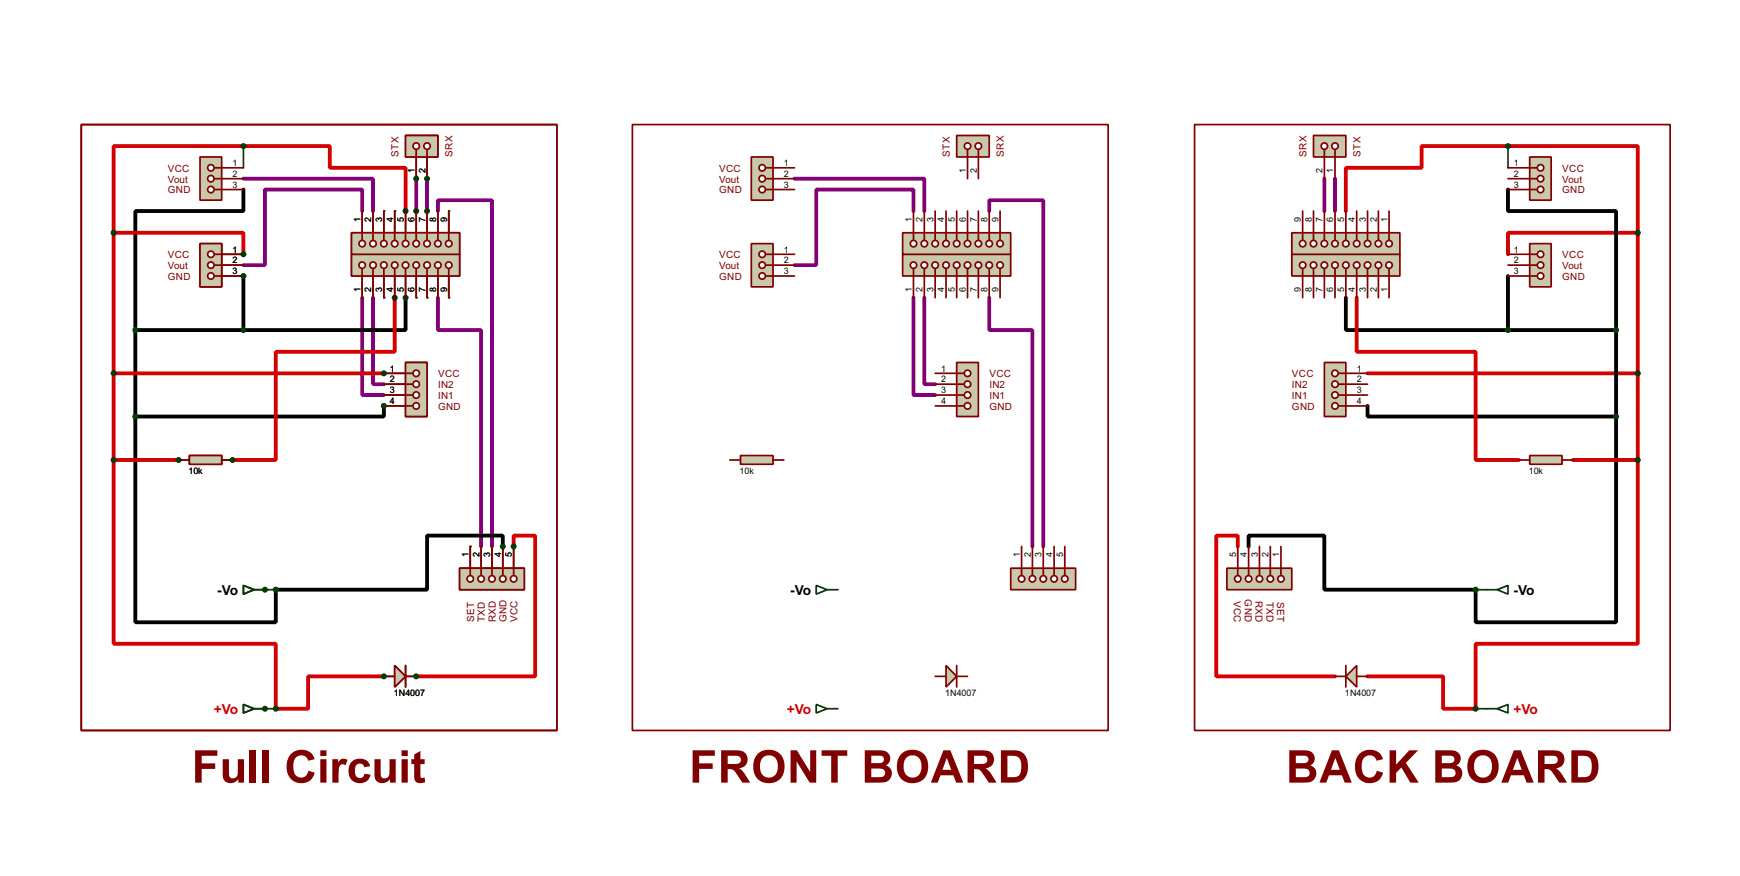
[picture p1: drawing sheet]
<svg xmlns="http://www.w3.org/2000/svg" width="409mm" height="206mm" viewBox="0 0 409 206" stroke-linecap="round" stroke-linejoin="round" font-family="sans-serif">
<g fill="none" stroke="#800080" stroke-width=".9">
<path d="M85.1 49.6v-5.1h-22.8v17.8h-5.1M102.9 49.6v-2.6h12.7v81.3M186.7 42h30.5v7.6M214.7 49.6v-5.1h-22.9v17.8h-5.1M232.5 49.6v-2.6h12.7v81.3M311.2 42v7.6M313.7 42v7.6M85.1 69.9v22.9h5.1M87.7 69.9v20.3h2.5M102.9 69.9v7.6h10.2v50.8M214.7 69.9v22.9h5.1M217.2 69.9v20.3h2.6"/>
<path d="M232.5 69.9v7.6h10.1v50.8"/>
</g>
<path d="M57.2 34.3h-30.5v116.9h38.1v15.2M316.3 49.6v-10.2h17.8v-5.1h50.8v20.4M384.9 54.7h-30.5v5M384.9 54.7v53.3M318.8 69.9v12.7h28v25.4h10.1M321.4 87.7h63.5M369.6 108h15.3M384.9 108v43.2h-38.1v15.2h-7.7v-7.6h-17.7M290.9 128.3v-2.5h-5.1v33h27.9" fill="none" stroke="#d50000" stroke-width=".9"/>
<path d="M57.2 34.3v5.1M354.4 34.3v5.1M346.8 138.5h2.5M346.8 166.4h2.5" fill="none" stroke="#004000" stroke-width=".4"/>
<path d="M57.2 44.5v5.1h-25.4v27.9M354.4 44.5v5.1h25.4v27.9M31.8 77.5v68.6h33v-7.6M31.8 77.5h25.4M316.3 69.9v7.6h38.1M354.4 64.8v12.7M354.4 77.5h25.4M379.8 77.5v20.3M321.4 95.3v2.5h58.4M379.8 97.8v48.3h-33v-7.6h-35.6v-12.7h-17.8v2.5" fill="none" stroke="#000" stroke-width=".9"/>
<g fill="#004000">
<circle cx="97.8" cy="42" r=".2"/>
<circle cx="100.4" cy="42" r=".2"/>
<circle cx="92.8" cy="69.9" r=".2"/>
<circle cx="95.3" cy="69.9" r=".2"/>
</g>
<path d="M95.3 69.9v7.6h-38.1" fill="none" stroke="#000" stroke-width=".9"/>
<g fill="#004000">
<circle cx="90.2" cy="69.9" r=".2"/>
<circle cx="92.8" cy="69.9" r=".2"/>
<circle cx="95.3" cy="69.9" r=".2"/>
<circle cx="97.8" cy="69.9" r=".2"/>
<circle cx="100.4" cy="69.9" r=".2"/>
<circle cx="105.5" cy="69.9" r=".2"/>
<circle cx="95.3" cy="49.6" r=".2"/>
</g>
<path d="M57.2 34.3h20.3v5.1h17.8v10.2" fill="none" stroke="#d50000" stroke-width=".9"/>
<circle cx="97.8" cy="49.6" r=".2" fill="#004000"/>
<path d="M97.8 42v7.6" fill="none" stroke="#800080" stroke-width=".9"/>
<circle cx="100.4" cy="49.6" r=".2" fill="#004000"/>
<path d="M57.2 42h30.5v7.6M100.4 42v7.6" fill="none" stroke="#800080" stroke-width=".9"/>
<g fill="#004000">
<circle cx="90.2" cy="49.6" r=".2"/>
<circle cx="92.8" cy="49.6" r=".2"/>
<circle cx="95.3" cy="49.6" r=".2"/>
<circle cx="97.8" cy="49.6" r=".2"/>
<circle cx="100.4" cy="49.6" r=".2"/>
<circle cx="105.5" cy="49.6" r=".2"/>
<circle cx="57.2" cy="59.7" r=".2"/>
</g>
<path d="M26.7 54.7h30.5v5" fill="none" stroke="#d50000" stroke-width=".9"/>
<g fill="#004000">
<circle cx="57.2" cy="59.7" r=".2"/>
<circle cx="57.2" cy="64.8" r=".2"/>
</g>
<path d="M57.2 64.8v12.7" fill="none" stroke="#000" stroke-width=".9"/>
<g fill="#004000">
<circle cx="57.2" cy="64.8" r=".2"/>
<circle cx="90.2" cy="87.7" r=".2"/>
</g>
<path d="M26.7 87.7h63.5" fill="none" stroke="#d50000" stroke-width=".9"/>
<g fill="#004000">
<circle cx="90.2" cy="87.7" r=".2"/>
<circle cx="90.2" cy="95.3" r=".2"/>
</g>
<path d="M90.2 95.3v2.5h-58.4" fill="none" stroke="#000" stroke-width=".9"/>
<g fill="#004000">
<circle cx="90.2" cy="95.3" r=".2"/>
<circle cx="110.5" cy="128.3" r=".2"/>
<circle cx="118.2" cy="128.3" r=".2"/>
</g>
<path d="M118.2 128.3v-2.5h-17.8v12.7h-35.6" fill="none" stroke="#000" stroke-width=".9"/>
<g fill="#004000">
<circle cx="118.2" cy="128.3" r=".2"/>
<circle cx="120.7" cy="128.3" r=".2"/>
<circle cx="62.3" cy="138.5" r=".2"/>
</g>
<path d="M62.3 138.5h2.5" fill="none" stroke="#004000" stroke-width=".4"/>
<g fill="#004000">
<circle cx="62.3" cy="138.5" r=".2"/>
<circle cx="62.3" cy="166.4" r=".2"/>
</g>
<path d="M62.3 166.4h2.5" fill="none" stroke="#004000" stroke-width=".4"/>
<g fill="#004000">
<circle cx="62.3" cy="166.4" r=".2"/>
<circle cx="90.2" cy="158.8" r=".2"/>
</g>
<path d="M90.2 158.8h-17.8v7.6h-7.6" fill="none" stroke="#d50000" stroke-width=".9"/>
<g fill="#004000">
<circle cx="90.2" cy="158.8" r=".2"/>
<circle cx="97.8" cy="158.8" r=".2"/>
</g>
<path d="M120.7 128.3v-2.5h5.1v33h-28" fill="none" stroke="#d50000" stroke-width=".9"/>
<g fill="#004000">
<circle cx="97.8" cy="158.8" r=".2"/>
<circle cx="42" cy="108" r=".2"/>
</g>
<path d="M26.7 108h15.3" fill="none" stroke="#d50000" stroke-width=".9"/>
<g fill="#004000">
<circle cx="42" cy="108" r=".2"/>
<circle cx="54.7" cy="108" r=".2"/>
</g>
<path d="M92.8 69.9v12.7h-28v25.4h-10.1" fill="none" stroke="#d50000" stroke-width=".9"/>
<circle cx="54.7" cy="108" r=".2" fill="#004000"/>
<path d="M280.7 29.3h111.8v142.2h-111.8z" fill="none" stroke="#800000" stroke-width=".4"/>
<path d="M308.7 31.8h7.6v5.1h-7.6z" fill="#c8c8aa" stroke="#800000" stroke-width=".4"/>
<path d="M313.7 35.1v1.8" fill="none" stroke="#800000" stroke-width=".4"/>
<circle cx="313.7" cy="34.3" r=".75" fill="#feffff" stroke="#800000" stroke-width=".4"/>
<path d="M311.2 35.1v1.8" fill="none" stroke="#800000" stroke-width=".4"/>
<circle cx="311.2" cy="34.3" r=".75" fill="#feffff" stroke="#800000" stroke-width=".4"/>
<path d="M311.2 36.9v5.1M313.7 36.9v5.1" fill="none" stroke="#800000" stroke-width=".4"/>
<path d="M303.6 59.7h25.4v5.1h-25.4z" fill="#c8c8aa" stroke="#800000" stroke-width=".4"/>
<path d="M326.4 63v1.8" fill="none" stroke="#800000" stroke-width=".4"/>
<circle cx="326.4" cy="62.3" r=".75" fill="#feffff" stroke="#800000" stroke-width=".4"/>
<path d="M323.9 63v1.8" fill="none" stroke="#800000" stroke-width=".4"/>
<circle cx="323.9" cy="62.3" r=".75" fill="#feffff" stroke="#800000" stroke-width=".4"/>
<path d="M321.4 63v1.8" fill="none" stroke="#800000" stroke-width=".4"/>
<circle cx="321.3" cy="62.3" r=".75" fill="#feffff" stroke="#800000" stroke-width=".4"/>
<path d="M318.8 63v1.8" fill="none" stroke="#800000" stroke-width=".4"/>
<circle cx="318.8" cy="62.3" r=".75" fill="#feffff" stroke="#800000" stroke-width=".4"/>
<path d="M316.3 63v1.8" fill="none" stroke="#800000" stroke-width=".4"/>
<circle cx="316.2" cy="62.3" r=".75" fill="#feffff" stroke="#800000" stroke-width=".4"/>
<path d="M313.7 63v1.8" fill="none" stroke="#800000" stroke-width=".4"/>
<circle cx="313.7" cy="62.3" r=".75" fill="#feffff" stroke="#800000" stroke-width=".4"/>
<path d="M311.2 63v1.8" fill="none" stroke="#800000" stroke-width=".4"/>
<circle cx="311.2" cy="62.3" r=".75" fill="#feffff" stroke="#800000" stroke-width=".4"/>
<path d="M308.7 63v1.8" fill="none" stroke="#800000" stroke-width=".4"/>
<circle cx="308.6" cy="62.3" r=".75" fill="#feffff" stroke="#800000" stroke-width=".4"/>
<path d="M306.1 63v1.8" fill="none" stroke="#800000" stroke-width=".4"/>
<circle cx="306.1" cy="62.3" r=".75" fill="#feffff" stroke="#800000" stroke-width=".4"/>
<path d="M306.1 64.8v5.1M308.7 64.8v5.1M311.2 64.8v5.1M313.7 64.8v5.1M316.3 64.8v5.1M318.8 64.8v5.1M321.4 64.8v5.1M323.9 64.8v5.1M326.4 64.8v5.1" fill="none" stroke="#800000" stroke-width=".4"/>
<path d="M303.6 54.7h25.4v5h-25.4z" fill="#c8c8aa" stroke="#800000" stroke-width=".4"/>
<path d="M326.4 54.7v1.7" fill="none" stroke="#800000" stroke-width=".4"/>
<circle cx="326.4" cy="57.2" r=".75" fill="#feffff" stroke="#800000" stroke-width=".4"/>
<path d="M323.9 54.7v1.7" fill="none" stroke="#800000" stroke-width=".4"/>
<circle cx="323.9" cy="57.2" r=".75" fill="#feffff" stroke="#800000" stroke-width=".4"/>
<path d="M321.4 54.7v1.7" fill="none" stroke="#800000" stroke-width=".4"/>
<circle cx="321.3" cy="57.2" r=".75" fill="#feffff" stroke="#800000" stroke-width=".4"/>
<path d="M318.8 54.7v1.7" fill="none" stroke="#800000" stroke-width=".4"/>
<circle cx="318.8" cy="57.2" r=".75" fill="#feffff" stroke="#800000" stroke-width=".4"/>
<path d="M316.3 54.7v1.7" fill="none" stroke="#800000" stroke-width=".4"/>
<circle cx="316.2" cy="57.2" r=".75" fill="#feffff" stroke="#800000" stroke-width=".4"/>
<path d="M313.7 54.7v1.7" fill="none" stroke="#800000" stroke-width=".4"/>
<circle cx="313.7" cy="57.2" r=".75" fill="#feffff" stroke="#800000" stroke-width=".4"/>
<path d="M311.2 54.7v1.7" fill="none" stroke="#800000" stroke-width=".4"/>
<circle cx="311.2" cy="57.2" r=".75" fill="#feffff" stroke="#800000" stroke-width=".4"/>
<path d="M308.7 54.7v1.7" fill="none" stroke="#800000" stroke-width=".4"/>
<circle cx="308.6" cy="57.2" r=".75" fill="#feffff" stroke="#800000" stroke-width=".4"/>
<path d="M306.1 54.7v1.7" fill="none" stroke="#800000" stroke-width=".4"/>
<circle cx="306.1" cy="57.2" r=".75" fill="#feffff" stroke="#800000" stroke-width=".4"/>
<path d="M306.1 49.6v5.1M308.7 49.6v5.1M311.2 49.6v5.1M313.7 49.6v5.1M316.3 49.6v5.1M318.8 49.6v5.1M321.4 49.6v5.1M323.9 49.6v5.1M326.4 49.6v5.1" fill="none" stroke="#800000" stroke-width=".4"/>
<path d="M359.5 57.2h5v10.2h-5z" fill="#c8c8aa" stroke="#800000" stroke-width=".4"/>
<path d="M359.5 59.7h1.7" fill="none" stroke="#800000" stroke-width=".4"/>
<circle cx="362" cy="59.7" r=".75" fill="#feffff" stroke="#800000" stroke-width=".4"/>
<path d="M359.5 62.3h1.7" fill="none" stroke="#800000" stroke-width=".4"/>
<circle cx="362" cy="62.3" r=".75" fill="#feffff" stroke="#800000" stroke-width=".4"/>
<path d="M359.5 64.8h1.7" fill="none" stroke="#800000" stroke-width=".4"/>
<circle cx="362" cy="64.8" r=".75" fill="#feffff" stroke="#800000" stroke-width=".4"/>
<path d="M354.4 59.7h5.1M354.4 62.3h5.1M354.4 64.8h5.1" fill="none" stroke="#800000" stroke-width=".4"/>
<path d="M311.2 85.1h5.1v12.7h-5.1z" fill="#c8c8aa" stroke="#800000" stroke-width=".4"/>
<path d="M314.5 87.7h1.8" fill="none" stroke="#800000" stroke-width=".4"/>
<circle cx="313.7" cy="87.7" r=".75" fill="#feffff" stroke="#800000" stroke-width=".4"/>
<path d="M314.5 90.2h1.8" fill="none" stroke="#800000" stroke-width=".4"/>
<circle cx="313.7" cy="90.2" r=".75" fill="#feffff" stroke="#800000" stroke-width=".4"/>
<path d="M314.5 92.8h1.8" fill="none" stroke="#800000" stroke-width=".4"/>
<circle cx="313.7" cy="92.8" r=".75" fill="#feffff" stroke="#800000" stroke-width=".4"/>
<path d="M314.5 95.3h1.8" fill="none" stroke="#800000" stroke-width=".4"/>
<circle cx="313.7" cy="95.3" r=".75" fill="#feffff" stroke="#800000" stroke-width=".4"/>
<path d="M316.3 87.7h5.1M316.3 90.2h5.1M316.3 92.8h5.1M316.3 95.3h5.1" fill="none" stroke="#800000" stroke-width=".4"/>
<path d="M288.3 133.4h15.3v5.1h-15.3z" fill="#c8c8aa" stroke="#800000" stroke-width=".4"/>
<path d="M301 133.4v1.8" fill="none" stroke="#800000" stroke-width=".4"/>
<circle cx="301" cy="135.9" r=".75" fill="#feffff" stroke="#800000" stroke-width=".4"/>
<path d="M298.5 133.4v1.8" fill="none" stroke="#800000" stroke-width=".4"/>
<circle cx="298.5" cy="135.9" r=".75" fill="#feffff" stroke="#800000" stroke-width=".4"/>
<path d="M296 133.4v1.8" fill="none" stroke="#800000" stroke-width=".4"/>
<circle cx="295.9" cy="135.9" r=".75" fill="#feffff" stroke="#800000" stroke-width=".4"/>
<path d="M293.4 133.4v1.8" fill="none" stroke="#800000" stroke-width=".4"/>
<circle cx="293.4" cy="135.9" r=".75" fill="#feffff" stroke="#800000" stroke-width=".4"/>
<path d="M290.9 133.4v1.8" fill="none" stroke="#800000" stroke-width=".4"/>
<circle cx="290.8" cy="135.9" r=".75" fill="#feffff" stroke="#800000" stroke-width=".4"/>
<path d="M290.9 128.3v5.1M293.4 128.3v5.1M296 128.3v5.1M298.5 128.3v5.1M301 128.3v5.1" fill="none" stroke="#800000" stroke-width=".4"/>
<path d="M359.5 36.9h5v10.1h-5z" fill="#c8c8aa" stroke="#800000" stroke-width=".4"/>
<path d="M359.5 39.4h1.7" fill="none" stroke="#800000" stroke-width=".4"/>
<circle cx="362" cy="39.4" r=".75" fill="#feffff" stroke="#800000" stroke-width=".4"/>
<path d="M359.5 42h1.7" fill="none" stroke="#800000" stroke-width=".4"/>
<circle cx="362" cy="42" r=".75" fill="#feffff" stroke="#800000" stroke-width=".4"/>
<path d="M359.5 44.5h1.7" fill="none" stroke="#800000" stroke-width=".4"/>
<circle cx="362" cy="44.5" r=".75" fill="#feffff" stroke="#800000" stroke-width=".4"/>
<path d="M354.4 39.4h5.1M354.4 42h5.1M354.4 44.5h5.1" fill="none" stroke="#800000" stroke-width=".4"/>
<path d="M349.3 138.5h2.5M351.8 138.5l2.6-1v2zM349.3 166.4h2.5M351.8 166.4l2.6-1v2z" fill="none" stroke="#004000" stroke-width=".4"/>
<path d="M318.8 156.3v5l-2.5-2.5z" fill="#c8c8aa" stroke="#800000" stroke-width=".4"/>
<path d="M148.6 29.3h111.8v142.2h-111.8zM313.7 158.8h2.6M316.3 156.3v5M318.8 158.8h2.6" fill="none" stroke="#800000" stroke-width=".4"/>
<g fill="#004000" stroke="#004000" stroke-width=".4">
<circle cx="346.7" cy="138.5" r=".5"/>
<circle cx="346.7" cy="166.4" r=".5"/>
<circle cx="384.8" cy="54.7" r=".5"/>
<circle cx="379.7" cy="77.5" r=".5"/>
<circle cx="354.3" cy="34.3" r=".5"/>
<circle cx="354.3" cy="77.5" r=".5"/>
<circle cx="384.8" cy="87.7" r=".5"/>
<circle cx="379.7" cy="97.8" r=".5"/>
</g>
<path d="M224.8 31.8h7.7v5.1h-7.7z" fill="#c8c8aa" stroke="#800000" stroke-width=".4"/>
<path d="M227.4 35.1v1.8" fill="none" stroke="#800000" stroke-width=".4"/>
<circle cx="227.3" cy="34.3" r=".75" fill="#feffff" stroke="#800000" stroke-width=".4"/>
<path d="M229.9 35.1v1.8" fill="none" stroke="#800000" stroke-width=".4"/>
<circle cx="229.9" cy="34.3" r=".75" fill="#feffff" stroke="#800000" stroke-width=".4"/>
<path d="M227.4 36.9v5.1M229.9 36.9v5.1" fill="none" stroke="#800000" stroke-width=".4"/>
<path d="M212.1 59.7h25.4v5.1h-25.4z" fill="#c8c8aa" stroke="#800000" stroke-width=".4"/>
<path d="M214.7 63v1.8" fill="none" stroke="#800000" stroke-width=".4"/>
<circle cx="214.6" cy="62.3" r=".75" fill="#feffff" stroke="#800000" stroke-width=".4"/>
<path d="M217.2 63v1.8" fill="none" stroke="#800000" stroke-width=".4"/>
<circle cx="217.2" cy="62.3" r=".75" fill="#feffff" stroke="#800000" stroke-width=".4"/>
<path d="M219.8 63v1.8" fill="none" stroke="#800000" stroke-width=".4"/>
<circle cx="219.7" cy="62.3" r=".75" fill="#feffff" stroke="#800000" stroke-width=".4"/>
<path d="M222.3 63v1.8" fill="none" stroke="#800000" stroke-width=".4"/>
<circle cx="222.3" cy="62.3" r=".75" fill="#feffff" stroke="#800000" stroke-width=".4"/>
<path d="M224.8 63v1.8" fill="none" stroke="#800000" stroke-width=".4"/>
<circle cx="224.8" cy="62.3" r=".75" fill="#feffff" stroke="#800000" stroke-width=".4"/>
<path d="M227.4 63v1.8" fill="none" stroke="#800000" stroke-width=".4"/>
<circle cx="227.3" cy="62.3" r=".75" fill="#feffff" stroke="#800000" stroke-width=".4"/>
<path d="M229.9 63v1.8" fill="none" stroke="#800000" stroke-width=".4"/>
<circle cx="229.9" cy="62.3" r=".75" fill="#feffff" stroke="#800000" stroke-width=".4"/>
<path d="M232.5 63v1.8" fill="none" stroke="#800000" stroke-width=".4"/>
<circle cx="232.4" cy="62.3" r=".75" fill="#feffff" stroke="#800000" stroke-width=".4"/>
<path d="M235 63v1.8" fill="none" stroke="#800000" stroke-width=".4"/>
<circle cx="235" cy="62.3" r=".75" fill="#feffff" stroke="#800000" stroke-width=".4"/>
<path d="M214.7 64.8v5.1M217.2 64.8v5.1M219.8 64.8v5.1M222.3 64.8v5.1M224.8 64.8v5.1M227.4 64.8v5.1M229.9 64.8v5.1M232.5 64.8v5.1M235 64.8v5.1" fill="none" stroke="#800000" stroke-width=".4"/>
<path d="M212.1 54.7h25.4v5h-25.4z" fill="#c8c8aa" stroke="#800000" stroke-width=".4"/>
<path d="M214.7 54.7v1.7" fill="none" stroke="#800000" stroke-width=".4"/>
<circle cx="214.6" cy="57.2" r=".75" fill="#feffff" stroke="#800000" stroke-width=".4"/>
<path d="M217.2 54.7v1.7" fill="none" stroke="#800000" stroke-width=".4"/>
<circle cx="217.2" cy="57.2" r=".75" fill="#feffff" stroke="#800000" stroke-width=".4"/>
<path d="M219.8 54.7v1.7" fill="none" stroke="#800000" stroke-width=".4"/>
<circle cx="219.7" cy="57.2" r=".75" fill="#feffff" stroke="#800000" stroke-width=".4"/>
<path d="M222.3 54.7v1.7" fill="none" stroke="#800000" stroke-width=".4"/>
<circle cx="222.3" cy="57.2" r=".75" fill="#feffff" stroke="#800000" stroke-width=".4"/>
<path d="M224.8 54.7v1.7" fill="none" stroke="#800000" stroke-width=".4"/>
<circle cx="224.8" cy="57.2" r=".75" fill="#feffff" stroke="#800000" stroke-width=".4"/>
<path d="M227.4 54.7v1.7" fill="none" stroke="#800000" stroke-width=".4"/>
<circle cx="227.3" cy="57.2" r=".75" fill="#feffff" stroke="#800000" stroke-width=".4"/>
<path d="M229.9 54.7v1.7" fill="none" stroke="#800000" stroke-width=".4"/>
<circle cx="229.9" cy="57.2" r=".75" fill="#feffff" stroke="#800000" stroke-width=".4"/>
<path d="M232.5 54.7v1.7" fill="none" stroke="#800000" stroke-width=".4"/>
<circle cx="232.4" cy="57.2" r=".75" fill="#feffff" stroke="#800000" stroke-width=".4"/>
<path d="M235 54.7v1.7" fill="none" stroke="#800000" stroke-width=".4"/>
<circle cx="235" cy="57.2" r=".75" fill="#feffff" stroke="#800000" stroke-width=".4"/>
<path d="M214.7 49.6v5.1M217.2 49.6v5.1M219.8 49.6v5.1M222.3 49.6v5.1M224.8 49.6v5.1M227.4 49.6v5.1M229.9 49.6v5.1M232.5 49.6v5.1M235 49.6v5.1" fill="none" stroke="#800000" stroke-width=".4"/>
<path d="M176.6 57.2h5.1v10.2h-5.1z" fill="#c8c8aa" stroke="#800000" stroke-width=".4"/>
<path d="M179.9 59.7h1.8" fill="none" stroke="#800000" stroke-width=".4"/>
<circle cx="179.1" cy="59.7" r=".75" fill="#feffff" stroke="#800000" stroke-width=".4"/>
<path d="M179.9 62.3h1.8" fill="none" stroke="#800000" stroke-width=".4"/>
<circle cx="179.1" cy="62.3" r=".75" fill="#feffff" stroke="#800000" stroke-width=".4"/>
<path d="M179.9 64.8h1.8" fill="none" stroke="#800000" stroke-width=".4"/>
<circle cx="179.1" cy="64.8" r=".75" fill="#feffff" stroke="#800000" stroke-width=".4"/>
<path d="M181.7 59.7h5M181.7 62.3h5M181.7 64.8h5" fill="none" stroke="#800000" stroke-width=".4"/>
<path d="M224.8 85.1h5.1v12.7h-5.1z" fill="#c8c8aa" stroke="#800000" stroke-width=".4"/>
<path d="M224.8 87.7h1.8" fill="none" stroke="#800000" stroke-width=".4"/>
<circle cx="227.3" cy="87.7" r=".75" fill="#feffff" stroke="#800000" stroke-width=".4"/>
<path d="M224.8 90.2h1.8" fill="none" stroke="#800000" stroke-width=".4"/>
<circle cx="227.3" cy="90.2" r=".75" fill="#feffff" stroke="#800000" stroke-width=".4"/>
<path d="M224.8 92.8h1.8" fill="none" stroke="#800000" stroke-width=".4"/>
<circle cx="227.3" cy="92.8" r=".75" fill="#feffff" stroke="#800000" stroke-width=".4"/>
<path d="M224.8 95.3h1.8" fill="none" stroke="#800000" stroke-width=".4"/>
<circle cx="227.3" cy="95.3" r=".75" fill="#feffff" stroke="#800000" stroke-width=".4"/>
<path d="M219.8 87.7h5M219.8 90.2h5M219.8 92.8h5M219.8 95.3h5" fill="none" stroke="#800000" stroke-width=".4"/>
<path d="M237.5 133.4h15.3v5.1h-15.3z" fill="#c8c8aa" stroke="#800000" stroke-width=".4"/>
<path d="M240.1 133.4v1.8" fill="none" stroke="#800000" stroke-width=".4"/>
<circle cx="240" cy="135.9" r=".75" fill="#feffff" stroke="#800000" stroke-width=".4"/>
<path d="M242.6 133.4v1.8" fill="none" stroke="#800000" stroke-width=".4"/>
<circle cx="242.6" cy="135.9" r=".75" fill="#feffff" stroke="#800000" stroke-width=".4"/>
<path d="M245.2 133.4v1.8" fill="none" stroke="#800000" stroke-width=".4"/>
<circle cx="245.1" cy="135.9" r=".75" fill="#feffff" stroke="#800000" stroke-width=".4"/>
<path d="M247.7 133.4v1.8" fill="none" stroke="#800000" stroke-width=".4"/>
<circle cx="247.7" cy="135.9" r=".75" fill="#feffff" stroke="#800000" stroke-width=".4"/>
<path d="M250.2 133.4v1.8" fill="none" stroke="#800000" stroke-width=".4"/>
<circle cx="250.2" cy="135.9" r=".75" fill="#feffff" stroke="#800000" stroke-width=".4"/>
<path d="M240.1 128.3v5.1M242.6 128.3v5.1M245.2 128.3v5.1M247.7 128.3v5.1M250.2 128.3v5.1" fill="none" stroke="#800000" stroke-width=".4"/>
<path d="M176.6 36.9h5.1v10.1h-5.1z" fill="#c8c8aa" stroke="#800000" stroke-width=".4"/>
<path d="M179.9 39.4h1.8" fill="none" stroke="#800000" stroke-width=".4"/>
<circle cx="179.1" cy="39.4" r=".75" fill="#feffff" stroke="#800000" stroke-width=".4"/>
<path d="M179.9 42h1.8" fill="none" stroke="#800000" stroke-width=".4"/>
<circle cx="179.1" cy="42" r=".75" fill="#feffff" stroke="#800000" stroke-width=".4"/>
<path d="M179.9 44.5h1.8" fill="none" stroke="#800000" stroke-width=".4"/>
<circle cx="179.1" cy="44.5" r=".75" fill="#feffff" stroke="#800000" stroke-width=".4"/>
<path d="M181.7 39.4h5M181.7 42h5M181.7 44.5h5" fill="none" stroke="#800000" stroke-width=".4"/>
<path d="M222.3 156.3l2.5 2.5-2.5 2.5z" fill="#c8c8aa" stroke="#800000" stroke-width=".4"/>
<path d="M219.8 158.8h2.5M224.8 156.3v5M224.8 158.8h2.6" fill="none" stroke="#800000" stroke-width=".4"/>
<path d="M359.5 107h7.6v2h-7.6z" fill="#c8c8aa" stroke="#800000" stroke-width=".4"/>
<path d="M356.9 108h2.6M367.1 108h2.5" fill="none" stroke="#800000" stroke-width=".4"/>
<circle cx="384.8" cy="108" r=".5" fill="#004000" stroke="#004000" stroke-width=".4"/>
<path d="M174 107h7.7v2h-7.7z" fill="#c8c8aa" stroke="#800000" stroke-width=".4"/>
<path d="M19.1 29.3h111.8v142.2h-111.8zM171.5 108h2.5M181.7 108h2.5" fill="none" stroke="#800000" stroke-width=".4"/>
<path d="M95.3 31.8h7.6v5.1h-7.6z" fill="#c8c8aa" stroke="#800000" stroke-width=".4"/>
<path d="M97.8 35.1v1.8" fill="none" stroke="#800000" stroke-width=".4"/>
<circle cx="97.8" cy="34.3" r=".75" fill="#feffff" stroke="#800000" stroke-width=".4"/>
<path d="M100.4 35.1v1.8" fill="none" stroke="#800000" stroke-width=".4"/>
<circle cx="100.3" cy="34.3" r=".75" fill="#feffff" stroke="#800000" stroke-width=".4"/>
<path d="M97.8 36.9v5.1M100.4 36.9v5.1" fill="none" stroke="#800000" stroke-width=".4"/>
<path d="M47 57.2h5.1v10.2h-5.1z" fill="#c8c8aa" stroke="#800000" stroke-width=".4"/>
<path d="M50.3 59.7h1.8" fill="none" stroke="#800000" stroke-width=".4"/>
<circle cx="49.5" cy="59.7" r=".75" fill="#feffff" stroke="#800000" stroke-width=".4"/>
<path d="M50.3 62.3h1.8" fill="none" stroke="#800000" stroke-width=".4"/>
<circle cx="49.5" cy="62.3" r=".75" fill="#feffff" stroke="#800000" stroke-width=".4"/>
<path d="M50.3 64.8h1.8" fill="none" stroke="#800000" stroke-width=".4"/>
<circle cx="49.5" cy="64.8" r=".75" fill="#feffff" stroke="#800000" stroke-width=".4"/>
<path d="M52.1 59.7h5.1M52.1 62.3h5.1M52.1 64.8h5.1" fill="none" stroke="#800000" stroke-width=".4"/>
<path d="M95.3 85.1h5.1v12.7h-5.1z" fill="#c8c8aa" stroke="#800000" stroke-width=".4"/>
<path d="M95.3 87.7h1.8" fill="none" stroke="#800000" stroke-width=".4"/>
<circle cx="97.8" cy="87.7" r=".75" fill="#feffff" stroke="#800000" stroke-width=".4"/>
<path d="M95.3 90.2h1.8" fill="none" stroke="#800000" stroke-width=".4"/>
<circle cx="97.8" cy="90.2" r=".75" fill="#feffff" stroke="#800000" stroke-width=".4"/>
<path d="M95.3 92.8h1.8" fill="none" stroke="#800000" stroke-width=".4"/>
<circle cx="97.8" cy="92.8" r=".75" fill="#feffff" stroke="#800000" stroke-width=".4"/>
<path d="M95.3 95.3h1.8" fill="none" stroke="#800000" stroke-width=".4"/>
<circle cx="97.8" cy="95.3" r=".75" fill="#feffff" stroke="#800000" stroke-width=".4"/>
<path d="M90.2 87.7h5.1M90.2 90.2h5.1M90.2 92.8h5.1M90.2 95.3h5.1" fill="none" stroke="#800000" stroke-width=".4"/>
<path d="M47 36.9h5.1v10.1h-5.1z" fill="#c8c8aa" stroke="#800000" stroke-width=".4"/>
<path d="M50.3 39.4h1.8" fill="none" stroke="#800000" stroke-width=".4"/>
<circle cx="49.5" cy="39.4" r=".75" fill="#feffff" stroke="#800000" stroke-width=".4"/>
<path d="M50.3 42h1.8" fill="none" stroke="#800000" stroke-width=".4"/>
<circle cx="49.5" cy="42" r=".75" fill="#feffff" stroke="#800000" stroke-width=".4"/>
<path d="M50.3 44.5h1.8" fill="none" stroke="#800000" stroke-width=".4"/>
<circle cx="49.5" cy="44.5" r=".75" fill="#feffff" stroke="#800000" stroke-width=".4"/>
<path d="M52.1 39.4h5.1M52.1 42h5.1M52.1 44.5h5.1" fill="none" stroke="#800000" stroke-width=".4"/>
<path d="M57.2 137.5l2.5 1-2.5 1zM59.7 138.5h2.6M57.2 165.4l2.5 1-2.5 1zM59.7 166.4h2.6" fill="none" stroke="#004000" stroke-width=".4"/>
<path d="M92.8 156.3l2.5 2.5-2.5 2.5z" fill="#c8c8aa" stroke="#800000" stroke-width=".4"/>
<path d="M90.2 158.8h2.6M95.3 156.3v5M95.3 158.8h2.5" fill="none" stroke="#800000" stroke-width=".4"/>
<g fill="#004000" stroke="#004000" stroke-width=".4">
<circle cx="64.8" cy="138.5" r=".5"/>
<circle cx="64.8" cy="166.4" r=".5"/>
<circle cx="26.7" cy="54.7" r=".5"/>
<circle cx="31.8" cy="77.5" r=".5"/>
<circle cx="57.2" cy="34.3" r=".5"/>
<circle cx="57.2" cy="77.5" r=".5"/>
<circle cx="26.7" cy="87.7" r=".5"/>
<circle cx="31.8" cy="97.8" r=".5"/>
</g>
<path d="M44.5 107h7.6v2h-7.6z" fill="#c8c8aa" stroke="#800000" stroke-width=".4"/>
<path d="M19.1 29.3h111.8v142.2h-111.8zM42 108h2.5M52.1 108h2.6" fill="none" stroke="#800000" stroke-width=".4"/>
<circle cx="26.7" cy="108" r=".5" fill="#004000" stroke="#004000" stroke-width=".4"/>
<path d="M95.3 31.8h7.6v5.1h-7.6z" fill="#c8c8aa" stroke="#800000" stroke-width=".4"/>
<path d="M97.8 35.1v1.8" fill="none" stroke="#800000" stroke-width=".4"/>
<circle cx="97.8" cy="34.3" r=".75" fill="#feffff" stroke="#800000" stroke-width=".4"/>
<path d="M100.4 35.1v1.8" fill="none" stroke="#800000" stroke-width=".4"/>
<circle cx="100.3" cy="34.3" r=".75" fill="#feffff" stroke="#800000" stroke-width=".4"/>
<path d="M97.8 36.9v5.1M100.4 36.9v5.1" fill="none" stroke="#800000" stroke-width=".4"/>
<path d="M82.6 59.7h25.4v5.1h-25.4z" fill="#c8c8aa" stroke="#800000" stroke-width=".4"/>
<path d="M85.1 63v1.8" fill="none" stroke="#800000" stroke-width=".4"/>
<circle cx="85.1" cy="62.3" r=".75" fill="#feffff" stroke="#800000" stroke-width=".4"/>
<path d="M87.7 63v1.8" fill="none" stroke="#800000" stroke-width=".4"/>
<circle cx="87.6" cy="62.3" r=".75" fill="#feffff" stroke="#800000" stroke-width=".4"/>
<path d="M90.2 63v1.8" fill="none" stroke="#800000" stroke-width=".4"/>
<circle cx="90.2" cy="62.3" r=".75" fill="#feffff" stroke="#800000" stroke-width=".4"/>
<path d="M92.8 63v1.8" fill="none" stroke="#800000" stroke-width=".4"/>
<circle cx="92.7" cy="62.3" r=".75" fill="#feffff" stroke="#800000" stroke-width=".4"/>
<path d="M95.3 63v1.8" fill="none" stroke="#800000" stroke-width=".4"/>
<circle cx="95.3" cy="62.3" r=".75" fill="#feffff" stroke="#800000" stroke-width=".4"/>
<path d="M97.8 63v1.8" fill="none" stroke="#800000" stroke-width=".4"/>
<circle cx="97.8" cy="62.3" r=".75" fill="#feffff" stroke="#800000" stroke-width=".4"/>
<path d="M100.4 63v1.8" fill="none" stroke="#800000" stroke-width=".4"/>
<circle cx="100.3" cy="62.3" r=".75" fill="#feffff" stroke="#800000" stroke-width=".4"/>
<path d="M102.9 63v1.8" fill="none" stroke="#800000" stroke-width=".4"/>
<circle cx="102.9" cy="62.3" r=".75" fill="#feffff" stroke="#800000" stroke-width=".4"/>
<path d="M105.5 63v1.8" fill="none" stroke="#800000" stroke-width=".4"/>
<circle cx="105.4" cy="62.3" r=".75" fill="#feffff" stroke="#800000" stroke-width=".4"/>
<path d="M85.1 64.8v5.1M87.7 64.8v5.1M90.2 64.8v5.1M92.8 64.8v5.1M95.3 64.8v5.1M97.8 64.8v5.1M100.4 64.8v5.1M102.9 64.8v5.1M105.5 64.8v5.1" fill="none" stroke="#800000" stroke-width=".4"/>
<path d="M82.6 54.7h25.4v5h-25.4z" fill="#c8c8aa" stroke="#800000" stroke-width=".4"/>
<path d="M85.1 54.7v1.7" fill="none" stroke="#800000" stroke-width=".4"/>
<circle cx="85.1" cy="57.2" r=".75" fill="#feffff" stroke="#800000" stroke-width=".4"/>
<path d="M87.7 54.7v1.7" fill="none" stroke="#800000" stroke-width=".4"/>
<circle cx="87.6" cy="57.2" r=".75" fill="#feffff" stroke="#800000" stroke-width=".4"/>
<path d="M90.2 54.7v1.7" fill="none" stroke="#800000" stroke-width=".4"/>
<circle cx="90.2" cy="57.2" r=".75" fill="#feffff" stroke="#800000" stroke-width=".4"/>
<path d="M92.8 54.7v1.7" fill="none" stroke="#800000" stroke-width=".4"/>
<circle cx="92.7" cy="57.2" r=".75" fill="#feffff" stroke="#800000" stroke-width=".4"/>
<path d="M95.3 54.7v1.7" fill="none" stroke="#800000" stroke-width=".4"/>
<circle cx="95.3" cy="57.2" r=".75" fill="#feffff" stroke="#800000" stroke-width=".4"/>
<path d="M97.8 54.7v1.7" fill="none" stroke="#800000" stroke-width=".4"/>
<circle cx="97.8" cy="57.2" r=".75" fill="#feffff" stroke="#800000" stroke-width=".4"/>
<path d="M100.4 54.7v1.7" fill="none" stroke="#800000" stroke-width=".4"/>
<circle cx="100.3" cy="57.2" r=".75" fill="#feffff" stroke="#800000" stroke-width=".4"/>
<path d="M102.9 54.7v1.7" fill="none" stroke="#800000" stroke-width=".4"/>
<circle cx="102.9" cy="57.2" r=".75" fill="#feffff" stroke="#800000" stroke-width=".4"/>
<path d="M105.5 54.7v1.7" fill="none" stroke="#800000" stroke-width=".4"/>
<circle cx="105.4" cy="57.2" r=".75" fill="#feffff" stroke="#800000" stroke-width=".4"/>
<path d="M85.1 49.6v5.1M87.7 49.6v5.1M90.2 49.6v5.1M92.8 49.6v5.1M95.3 49.6v5.1M97.8 49.6v5.1M100.4 49.6v5.1M102.9 49.6v5.1M105.5 49.6v5.1" fill="none" stroke="#800000" stroke-width=".4"/>
<path d="M47 57.2h5.1v10.2h-5.1z" fill="#c8c8aa" stroke="#800000" stroke-width=".4"/>
<path d="M50.3 59.7h1.8" fill="none" stroke="#800000" stroke-width=".4"/>
<circle cx="49.5" cy="59.7" r=".75" fill="#feffff" stroke="#800000" stroke-width=".4"/>
<path d="M50.3 62.3h1.8" fill="none" stroke="#800000" stroke-width=".4"/>
<circle cx="49.5" cy="62.3" r=".75" fill="#feffff" stroke="#800000" stroke-width=".4"/>
<path d="M50.3 64.8h1.8" fill="none" stroke="#800000" stroke-width=".4"/>
<circle cx="49.5" cy="64.8" r=".75" fill="#feffff" stroke="#800000" stroke-width=".4"/>
<path d="M52.1 59.7h5.1M52.1 62.3h5.1M52.1 64.8h5.1" fill="none" stroke="#800000" stroke-width=".4"/>
<path d="M95.3 85.1h5.1v12.7h-5.1z" fill="#c8c8aa" stroke="#800000" stroke-width=".4"/>
<path d="M95.3 87.7h1.8" fill="none" stroke="#800000" stroke-width=".4"/>
<circle cx="97.8" cy="87.7" r=".75" fill="#feffff" stroke="#800000" stroke-width=".4"/>
<path d="M95.3 90.2h1.8" fill="none" stroke="#800000" stroke-width=".4"/>
<circle cx="97.8" cy="90.2" r=".75" fill="#feffff" stroke="#800000" stroke-width=".4"/>
<path d="M95.3 92.8h1.8" fill="none" stroke="#800000" stroke-width=".4"/>
<circle cx="97.8" cy="92.8" r=".75" fill="#feffff" stroke="#800000" stroke-width=".4"/>
<path d="M95.3 95.3h1.8" fill="none" stroke="#800000" stroke-width=".4"/>
<circle cx="97.8" cy="95.3" r=".75" fill="#feffff" stroke="#800000" stroke-width=".4"/>
<path d="M90.2 87.7h5.1M90.2 90.2h5.1M90.2 92.8h5.1M90.2 95.3h5.1" fill="none" stroke="#800000" stroke-width=".4"/>
<path d="M108 133.4h15.2v5.1h-15.2z" fill="#c8c8aa" stroke="#800000" stroke-width=".4"/>
<path d="M110.5 133.4v1.8" fill="none" stroke="#800000" stroke-width=".4"/>
<circle cx="110.5" cy="135.9" r=".75" fill="#feffff" stroke="#800000" stroke-width=".4"/>
<path d="M113.1 133.4v1.8" fill="none" stroke="#800000" stroke-width=".4"/>
<circle cx="113" cy="135.9" r=".75" fill="#feffff" stroke="#800000" stroke-width=".4"/>
<path d="M115.6 133.4v1.8" fill="none" stroke="#800000" stroke-width=".4"/>
<circle cx="115.6" cy="135.9" r=".75" fill="#feffff" stroke="#800000" stroke-width=".4"/>
<path d="M118.2 133.4v1.8" fill="none" stroke="#800000" stroke-width=".4"/>
<circle cx="118.1" cy="135.9" r=".75" fill="#feffff" stroke="#800000" stroke-width=".4"/>
<path d="M120.7 133.4v1.8" fill="none" stroke="#800000" stroke-width=".4"/>
<circle cx="120.7" cy="135.9" r=".75" fill="#feffff" stroke="#800000" stroke-width=".4"/>
<path d="M110.5 128.3v5.1M113.1 128.3v5.1M115.6 128.3v5.1M118.2 128.3v5.1M120.7 128.3v5.1" fill="none" stroke="#800000" stroke-width=".4"/>
<path d="M57.2 137.5l2.5 1-2.5 1zM59.7 138.5h2.6M57.2 165.4l2.5 1-2.5 1zM59.7 166.4h2.6" fill="none" stroke="#004000" stroke-width=".4"/>
<path d="M92.8 156.3l2.5 2.5-2.5 2.5z" fill="#c8c8aa" stroke="#800000" stroke-width=".4"/>
<path d="M90.2 158.8h2.6M95.3 156.3v5M95.3 158.8h2.5" fill="none" stroke="#800000" stroke-width=".4"/>
<path d="M44.5 107h7.6v2h-7.6z" fill="#c8c8aa" stroke="#800000" stroke-width=".4"/>
<path d="M42 108h2.5M52.1 108h2.6" fill="none" stroke="#800000" stroke-width=".4"/>
<g fill="#004000" stroke="#004000" stroke-width=".4">
<circle cx="97.8" cy="42" r=".5"/>
<circle cx="100.3" cy="42" r=".5"/>
<circle cx="92.7" cy="69.9" r=".5"/>
<circle cx="95.3" cy="69.9" r=".5"/>
</g>
<path d="M82.6 59.7h25.4v5.1h-25.4z" fill="#c8c8aa" stroke="#800000" stroke-width=".4"/>
<path d="M85.1 63v1.8" fill="none" stroke="#800000" stroke-width=".4"/>
<circle cx="85.1" cy="62.3" r=".75" fill="#feffff" stroke="#800000" stroke-width=".4"/>
<path d="M87.7 63v1.8" fill="none" stroke="#800000" stroke-width=".4"/>
<circle cx="87.6" cy="62.3" r=".75" fill="#feffff" stroke="#800000" stroke-width=".4"/>
<path d="M90.2 63v1.8" fill="none" stroke="#800000" stroke-width=".4"/>
<circle cx="90.2" cy="62.3" r=".75" fill="#feffff" stroke="#800000" stroke-width=".4"/>
<path d="M92.8 63v1.8" fill="none" stroke="#800000" stroke-width=".4"/>
<circle cx="92.7" cy="62.3" r=".75" fill="#feffff" stroke="#800000" stroke-width=".4"/>
<path d="M95.3 63v1.8" fill="none" stroke="#800000" stroke-width=".4"/>
<circle cx="95.3" cy="62.3" r=".75" fill="#feffff" stroke="#800000" stroke-width=".4"/>
<path d="M97.8 63v1.8" fill="none" stroke="#800000" stroke-width=".4"/>
<circle cx="97.8" cy="62.3" r=".75" fill="#feffff" stroke="#800000" stroke-width=".4"/>
<path d="M100.4 63v1.8" fill="none" stroke="#800000" stroke-width=".4"/>
<circle cx="100.3" cy="62.3" r=".75" fill="#feffff" stroke="#800000" stroke-width=".4"/>
<path d="M102.9 63v1.8" fill="none" stroke="#800000" stroke-width=".4"/>
<circle cx="102.9" cy="62.3" r=".75" fill="#feffff" stroke="#800000" stroke-width=".4"/>
<path d="M105.5 63v1.8" fill="none" stroke="#800000" stroke-width=".4"/>
<circle cx="105.4" cy="62.3" r=".75" fill="#feffff" stroke="#800000" stroke-width=".4"/>
<path d="M85.1 64.8v5.1M87.7 64.8v5.1M90.2 64.8v5.1M92.8 64.8v5.1M95.3 64.8v5.1M97.8 64.8v5.1M100.4 64.8v5.1M102.9 64.8v5.1M105.5 64.8v5.1" fill="none" stroke="#800000" stroke-width=".4"/>
<g fill="#004000" stroke="#004000" stroke-width=".4">
<circle cx="95.3" cy="49.6" r=".5"/>
<circle cx="97.8" cy="49.6" r=".5"/>
<circle cx="100.3" cy="49.6" r=".5"/>
</g>
<path d="M82.6 54.7h25.4v5h-25.4z" fill="#c8c8aa" stroke="#800000" stroke-width=".4"/>
<path d="M85.1 54.7v1.7" fill="none" stroke="#800000" stroke-width=".4"/>
<circle cx="85.1" cy="57.2" r=".75" fill="#feffff" stroke="#800000" stroke-width=".4"/>
<path d="M87.7 54.7v1.7" fill="none" stroke="#800000" stroke-width=".4"/>
<circle cx="87.6" cy="57.2" r=".75" fill="#feffff" stroke="#800000" stroke-width=".4"/>
<path d="M90.2 54.7v1.7" fill="none" stroke="#800000" stroke-width=".4"/>
<circle cx="90.2" cy="57.2" r=".75" fill="#feffff" stroke="#800000" stroke-width=".4"/>
<path d="M92.8 54.7v1.7" fill="none" stroke="#800000" stroke-width=".4"/>
<circle cx="92.7" cy="57.2" r=".75" fill="#feffff" stroke="#800000" stroke-width=".4"/>
<path d="M95.3 54.7v1.7" fill="none" stroke="#800000" stroke-width=".4"/>
<circle cx="95.3" cy="57.2" r=".75" fill="#feffff" stroke="#800000" stroke-width=".4"/>
<path d="M97.8 54.7v1.7" fill="none" stroke="#800000" stroke-width=".4"/>
<circle cx="97.8" cy="57.2" r=".75" fill="#feffff" stroke="#800000" stroke-width=".4"/>
<path d="M100.4 54.7v1.7" fill="none" stroke="#800000" stroke-width=".4"/>
<circle cx="100.3" cy="57.2" r=".75" fill="#feffff" stroke="#800000" stroke-width=".4"/>
<path d="M102.9 54.7v1.7" fill="none" stroke="#800000" stroke-width=".4"/>
<circle cx="102.9" cy="57.2" r=".75" fill="#feffff" stroke="#800000" stroke-width=".4"/>
<path d="M105.5 54.7v1.7" fill="none" stroke="#800000" stroke-width=".4"/>
<circle cx="105.4" cy="57.2" r=".75" fill="#feffff" stroke="#800000" stroke-width=".4"/>
<path d="M85.1 49.6v5.1M87.7 49.6v5.1M90.2 49.6v5.1M92.8 49.6v5.1M95.3 49.6v5.1M97.8 49.6v5.1M100.4 49.6v5.1M102.9 49.6v5.1M105.5 49.6v5.1" fill="none" stroke="#800000" stroke-width=".4"/>
<g fill="#004000" stroke="#004000" stroke-width=".4">
<circle cx="57.2" cy="59.7" r=".5"/>
<circle cx="57.2" cy="64.8" r=".5"/>
<circle cx="90.2" cy="87.7" r=".5"/>
<circle cx="90.2" cy="95.3" r=".5"/>
</g>
<path d="M108 133.4h15.2v5.1h-15.2z" fill="#c8c8aa" stroke="#800000" stroke-width=".4"/>
<path d="M110.5 133.4v1.8" fill="none" stroke="#800000" stroke-width=".4"/>
<circle cx="110.5" cy="135.9" r=".75" fill="#feffff" stroke="#800000" stroke-width=".4"/>
<path d="M113.1 133.4v1.8" fill="none" stroke="#800000" stroke-width=".4"/>
<circle cx="113" cy="135.9" r=".75" fill="#feffff" stroke="#800000" stroke-width=".4"/>
<path d="M115.6 133.4v1.8" fill="none" stroke="#800000" stroke-width=".4"/>
<circle cx="115.6" cy="135.9" r=".75" fill="#feffff" stroke="#800000" stroke-width=".4"/>
<path d="M118.2 133.4v1.8" fill="none" stroke="#800000" stroke-width=".4"/>
<circle cx="118.1" cy="135.9" r=".75" fill="#feffff" stroke="#800000" stroke-width=".4"/>
<path d="M120.7 133.4v1.8" fill="none" stroke="#800000" stroke-width=".4"/>
<circle cx="120.7" cy="135.9" r=".75" fill="#feffff" stroke="#800000" stroke-width=".4"/>
<path d="M110.5 128.3v5.1M113.1 128.3v5.1M115.6 128.3v5.1M118.2 128.3v5.1M120.7 128.3v5.1" fill="none" stroke="#800000" stroke-width=".4"/>
<g fill="#004000" stroke="#004000" stroke-width=".4">
<circle cx="118.1" cy="128.3" r=".5"/>
<circle cx="120.7" cy="128.3" r=".5"/>
<circle cx="62.2" cy="138.5" r=".5"/>
<circle cx="62.2" cy="166.4" r=".5"/>
<circle cx="90.2" cy="158.8" r=".5"/>
<circle cx="97.8" cy="158.8" r=".5"/>
<circle cx="41.9" cy="108" r=".5"/>
<circle cx="54.6" cy="108" r=".5"/>
</g>
<path d="M191.8 137.5l2.6 1-2.6 1zM194.4 138.5h2.5M191.8 165.4l2.6 1-2.6 1zM194.4 166.4h2.5" fill="none" stroke="#004000" stroke-width=".4"/>
<g font-size="11.9" fill="#800000">
<text x="45.1" y="183.8">Full Circuit</text>
<text x="162" y="183.8">FRONT BOARD</text>
<text x="302.2" y="183.8">BACK BOARD</text>
</g>
<g font-size="3.6">
<text x="51" y="139.6">-Vo</text>
<text x="185.7" y="139.6">-Vo</text>
<text x="355.7" y="139.6">-Vo</text>
</g>
<g font-size="3.6" fill="#d50000">
<text x="50.3" y="167.6">+Vo</text>
<text x="184.9" y="167.6">+Vo</text>
<text x="355.7" y="167.6">+Vo</text>
</g>
<g font-size="2.6" fill="#800000">
<text x="39.4" y="40.3">VCC</text>
<text x="93.7" y="36.8" transform="rotate(-90 93.7 36.8)">STX</text>
<text x="106.4" y="36.8" transform="rotate(-90 106.4 36.8)">SRX</text>
<text x="169" y="40.3">VCC</text>
<text x="223.2" y="36.8" transform="rotate(-90 223.2 36.8)">STX</text>
<text x="235.9" y="36.8" transform="rotate(-90 235.9 36.8)">SRX</text>
<text x="307" y="36.8" transform="rotate(-90 307 36.8)">SRX</text>
<text x="319.7" y="36.8" transform="rotate(-90 319.7 36.8)">STX</text>
<text x="367.1" y="40.3">VCC</text>
<text x="39.4" y="42.9">Vout</text>
<text x="39.4" y="45.4">GND</text>
<text x="169" y="42.9">Vout</text>
<text x="169" y="45.4">GND</text>
<text x="367.1" y="42.9">Vout</text>
<text x="367.1" y="45.4">GND</text>
<text x="39.4" y="60.6">VCC</text>
<text x="39.4" y="63.1">Vout</text>
<text x="39.4" y="65.7">GND</text>
<text x="169" y="60.6">VCC</text>
<text x="169" y="63.1">Vout</text>
<text x="169" y="65.7">GND</text>
<text x="367.1" y="60.6">VCC</text>
<text x="367.1" y="63.1">Vout</text>
<text x="367.1" y="65.7">GND</text>
<text x="102.9" y="88.5">VCC</text>
<text x="232.5" y="88.5">VCC</text>
<text x="303.6" y="88.5">VCC</text>
<text x="102.9" y="91.1">IN2</text>
<text x="102.9" y="93.7">IN1</text>
<text x="232.5" y="91.1">IN2</text>
<text x="232.5" y="93.7">IN1</text>
<text x="303.6" y="91.1">IN2</text>
<text x="303.6" y="93.7">IN1</text>
<text x="102.9" y="96.2">GND</text>
<text x="232.5" y="96.2">GND</text>
<text x="303.6" y="96.2">GND</text>
<text x="290" y="141" transform="rotate(90 290 141)">VCC</text>
<text x="292.5" y="140.7" transform="rotate(90 292.5 140.7)">GND</text>
<text x="295" y="141" transform="rotate(90 295 141)">RXD</text>
<text x="297.6" y="141.2" transform="rotate(90 297.6 141.2)">TXD</text>
<text x="300.1" y="141.3" transform="rotate(90 300.1 141.3)">SET</text>
<text x="111.4" y="146.1" transform="rotate(-90 111.4 146.1)">SET</text>
<text x="113.9" y="146.1" transform="rotate(-90 113.9 146.1)">TXD</text>
<text x="116.5" y="146.1" transform="rotate(-90 116.5 146.1)">RXD</text>
<text x="119.1" y="146.1" transform="rotate(-90 119.1 146.1)">GND</text>
<text x="121.6" y="146.1" transform="rotate(-90 121.6 146.1)">VCC</text>
</g>
<g font-size="2.4">
<text x="54.7" y="39">1</text>
<text x="54.7" y="41.6">2</text>
<text x="97.4" y="40.6" transform="rotate(-90 97.4 40.6)">1</text>
<text x="100" y="40.6" transform="rotate(-90 100 40.6)">2</text>
<text x="184.2" y="39">1</text>
<text x="184.2" y="41.6">2</text>
<text x="227" y="40.6" transform="rotate(-90 227 40.6)">1</text>
<text x="229.5" y="40.6" transform="rotate(-90 229.5 40.6)">2</text>
<text x="310.8" y="40.6" transform="rotate(-90 310.8 40.6)">2</text>
<text x="313.3" y="40.6" transform="rotate(-90 313.3 40.6)">1</text>
<text x="355.8" y="39">1</text>
<text x="355.8" y="41.6">2</text>
<text x="54.7" y="44.1">3</text>
<text x="184.2" y="44.1">3</text>
<text x="355.8" y="44.1">3</text>
<text x="84.7" y="52.1" transform="rotate(-90 84.7 52.1)">1</text>
<text x="87.3" y="52.1" transform="rotate(-90 87.3 52.1)">2</text>
<text x="89.8" y="52.1" transform="rotate(-90 89.8 52.1)">3</text>
<text x="92.4" y="52.1" transform="rotate(-90 92.4 52.1)">4</text>
<text x="94.9" y="52.1" transform="rotate(-90 94.9 52.1)">5</text>
<text x="97.4" y="52.1" transform="rotate(-90 97.4 52.1)">6</text>
<text x="100" y="52.1" transform="rotate(-90 100 52.1)">7</text>
<text x="102.5" y="52.1" transform="rotate(-90 102.5 52.1)">8</text>
<text x="105.1" y="52.1" transform="rotate(-90 105.1 52.1)">9</text>
<text x="214.3" y="52.1" transform="rotate(-90 214.3 52.1)">1</text>
<text x="216.8" y="52.1" transform="rotate(-90 216.8 52.1)">2</text>
<text x="219.4" y="52.1" transform="rotate(-90 219.4 52.1)">3</text>
<text x="221.9" y="52.1" transform="rotate(-90 221.9 52.1)">4</text>
<text x="224.4" y="52.1" transform="rotate(-90 224.4 52.1)">5</text>
<text x="227" y="52.1" transform="rotate(-90 227 52.1)">6</text>
<text x="229.5" y="52.1" transform="rotate(-90 229.5 52.1)">7</text>
<text x="232.1" y="52.1" transform="rotate(-90 232.1 52.1)">8</text>
<text x="234.6" y="52.1" transform="rotate(-90 234.6 52.1)">9</text>
<text x="305.7" y="52.1" transform="rotate(-90 305.7 52.1)">9</text>
<text x="308.3" y="52.1" transform="rotate(-90 308.3 52.1)">8</text>
<text x="310.8" y="52.1" transform="rotate(-90 310.8 52.1)">7</text>
<text x="313.3" y="52.1" transform="rotate(-90 313.3 52.1)">6</text>
<text x="315.9" y="52.1" transform="rotate(-90 315.9 52.1)">5</text>
<text x="318.4" y="52.1" transform="rotate(-90 318.4 52.1)">4</text>
<text x="321" y="52.1" transform="rotate(-90 321 52.1)">3</text>
<text x="323.5" y="52.1" transform="rotate(-90 323.5 52.1)">2</text>
<text x="326" y="52.1" transform="rotate(-90 326 52.1)">1</text>
<text x="54.7" y="59.3">1</text>
<text x="184.2" y="59.3">1</text>
<text x="355.8" y="59.3">1</text>
<text x="54.7" y="61.9">2</text>
<text x="54.7" y="64.4">3</text>
<text x="184.2" y="61.9">2</text>
<text x="184.2" y="64.4">3</text>
<text x="355.8" y="61.9">2</text>
<text x="355.8" y="64.4">3</text>
<text x="84.7" y="68.5" transform="rotate(-90 84.7 68.5)">1</text>
<text x="87.3" y="68.5" transform="rotate(-90 87.3 68.5)">2</text>
<text x="89.8" y="68.5" transform="rotate(-90 89.8 68.5)">3</text>
<text x="92.4" y="68.5" transform="rotate(-90 92.4 68.5)">4</text>
<text x="94.9" y="68.5" transform="rotate(-90 94.9 68.5)">5</text>
<text x="97.4" y="68.5" transform="rotate(-90 97.4 68.5)">6</text>
<text x="100" y="68.5" transform="rotate(-90 100 68.5)">7</text>
<text x="102.5" y="68.5" transform="rotate(-90 102.5 68.5)">8</text>
<text x="105.1" y="68.5" transform="rotate(-90 105.1 68.5)">9</text>
<text x="214.3" y="68.5" transform="rotate(-90 214.3 68.5)">1</text>
<text x="216.8" y="68.5" transform="rotate(-90 216.8 68.5)">2</text>
<text x="219.4" y="68.5" transform="rotate(-90 219.4 68.5)">3</text>
<text x="221.9" y="68.5" transform="rotate(-90 221.9 68.5)">4</text>
<text x="224.4" y="68.5" transform="rotate(-90 224.4 68.5)">5</text>
<text x="227" y="68.5" transform="rotate(-90 227 68.5)">6</text>
<text x="229.5" y="68.5" transform="rotate(-90 229.5 68.5)">7</text>
<text x="232.1" y="68.5" transform="rotate(-90 232.1 68.5)">8</text>
<text x="234.6" y="68.5" transform="rotate(-90 234.6 68.5)">9</text>
<text x="305.7" y="68.5" transform="rotate(-90 305.7 68.5)">9</text>
<text x="308.3" y="68.5" transform="rotate(-90 308.3 68.5)">8</text>
<text x="310.8" y="68.5" transform="rotate(-90 310.8 68.5)">7</text>
<text x="313.3" y="68.5" transform="rotate(-90 313.3 68.5)">6</text>
<text x="315.9" y="68.5" transform="rotate(-90 315.9 68.5)">5</text>
<text x="318.4" y="68.5" transform="rotate(-90 318.4 68.5)">4</text>
<text x="321" y="68.5" transform="rotate(-90 321 68.5)">3</text>
<text x="323.5" y="68.5" transform="rotate(-90 323.5 68.5)">2</text>
<text x="326" y="68.5" transform="rotate(-90 326 68.5)">1</text>
<text x="91.6" y="87.3">1</text>
<text x="91.6" y="89.8">2</text>
<text x="221.2" y="87.3">1</text>
<text x="221.2" y="89.8">2</text>
<text x="318.8" y="87.3">1</text>
<text x="318.8" y="89.8">2</text>
<text x="91.6" y="92.4">3</text>
<text x="91.6" y="94.9">4</text>
<text x="221.2" y="92.4">3</text>
<text x="221.2" y="94.9">4</text>
<text x="318.8" y="92.4">3</text>
<text x="318.8" y="94.9">4</text>
<text x="44.3" y="111.2">10k</text>
<text x="173.8" y="111.2">10k</text>
<text x="359.3" y="111.2">10k</text>
<text x="110.1" y="130.9" transform="rotate(-90 110.1 130.9)">1</text>
<text x="112.7" y="130.9" transform="rotate(-90 112.7 130.9)">2</text>
<text x="115.2" y="130.9" transform="rotate(-90 115.2 130.9)">3</text>
<text x="117.8" y="130.9" transform="rotate(-90 117.8 130.9)">4</text>
<text x="120.3" y="130.8" transform="rotate(-90 120.3 130.8)">5</text>
<text x="239.7" y="130.9" transform="rotate(-90 239.7 130.9)">1</text>
<text x="242.2" y="130.9" transform="rotate(-90 242.2 130.9)">2</text>
<text x="244.8" y="130.9" transform="rotate(-90 244.8 130.9)">3</text>
<text x="247.3" y="130.8" transform="rotate(-90 247.3 130.8)">4</text>
<text x="249.8" y="130.9" transform="rotate(-90 249.8 130.9)">5</text>
<text x="290.5" y="130.9" transform="rotate(-90 290.5 130.9)">5</text>
<text x="293" y="130.9" transform="rotate(-90 293 130.9)">4</text>
<text x="295.6" y="130.9" transform="rotate(-90 295.6 130.9)">3</text>
<text x="298.1" y="130.8" transform="rotate(-90 298.1 130.8)">2</text>
<text x="300.6" y="130.9" transform="rotate(-90 300.6 130.9)">1</text>
<text x="92.6" y="163.5">1N4007</text>
<text x="222.1" y="163.5">1N4007</text>
<text x="316.1" y="163.5">1N4007</text>
</g>
</svg>
